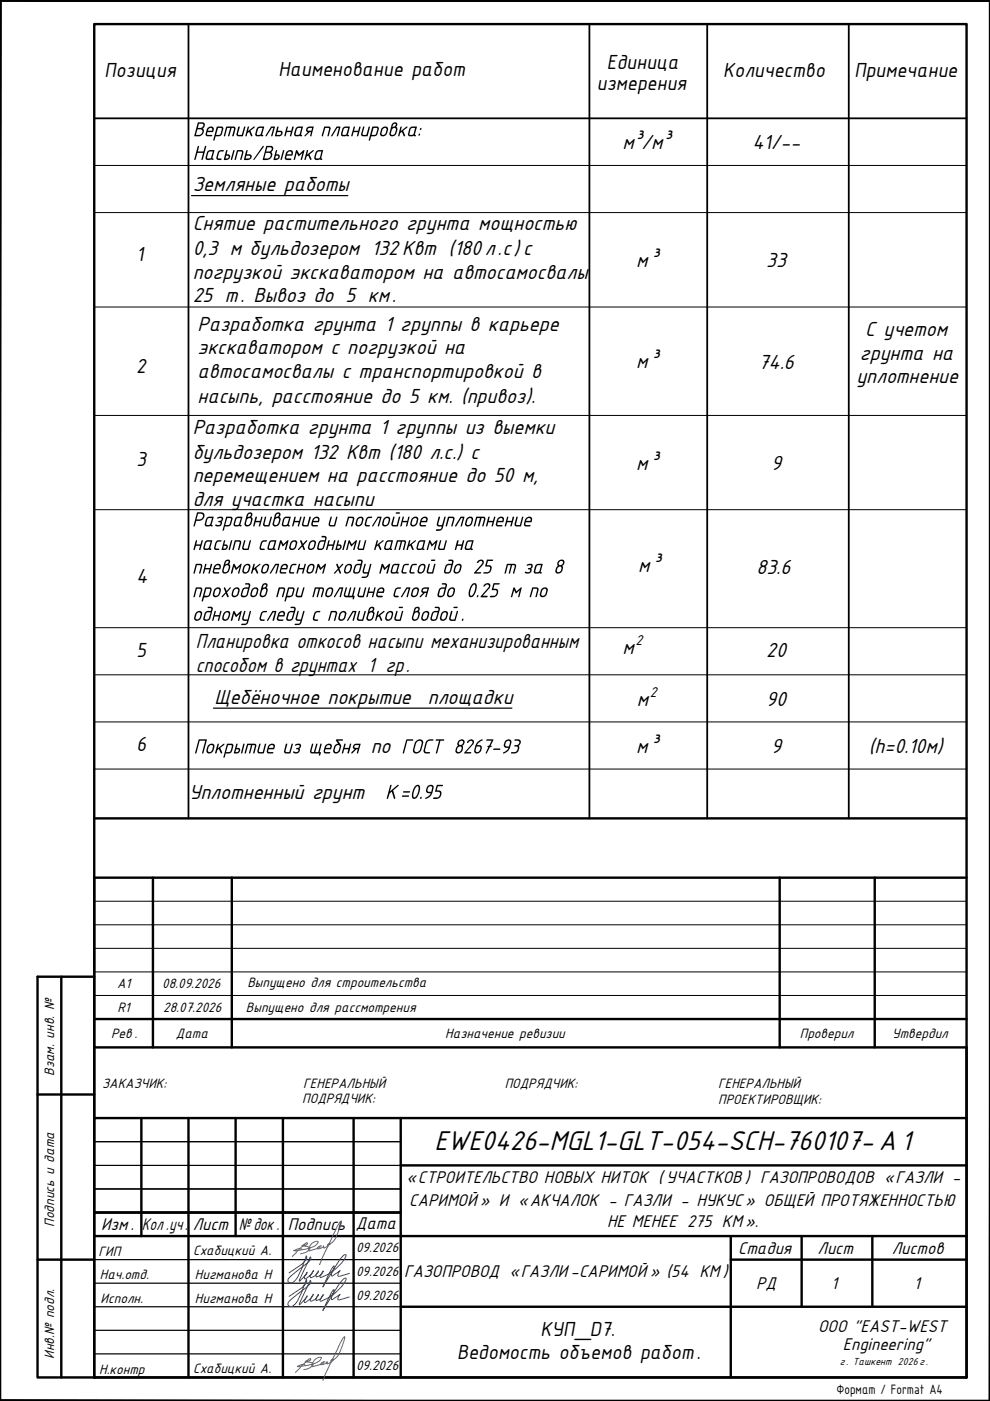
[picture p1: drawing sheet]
<svg xmlns="http://www.w3.org/2000/svg" width="210mm" height="297mm" viewBox="0 0 210 297" stroke-linecap="round" stroke-linejoin="round" font-family="sans-serif">
<!-- layer: 0 -->
<path d="M20 5.1h184.9M40 5.1v168.4M125 5.1v168.4M149.9 5.1v168.4M180 5.1v168.4M20 25.1h184.9" fill="none" stroke="#000" stroke-width=".38"/>
<path d="M20 35.1h184.9M20 45.1h184.9M20 65.1h184.9M20 88.1h184.9M20 108.1h184.9M20 133.1h184.9M20 153.1h184.9M20 143.1h184.9M20 163.1h184.9" fill="none" stroke="#000" stroke-width=".21"/>
<path d="M40.6 41.5h33.1M45.3 150.1h63.2" fill="none" stroke="#000" stroke-width=".25"/>
<g fill="#000">
<path d="M62.7 31.9h.3l.5 .8 1-.9-.5 2.1h-.2v-.1l.3-1.4-.8 .8-.4-.8-.3 1.4-.2 .1h-.2zM65.1 31.9h.2l-.2 .9 1.2-1 .2 .1-.9 .9 .4 .9-.1 .2-.5-.9-.4 .2-.2 .7h-.3zM68.7 26.9l1.1-.1 .3 .3-.5 1.8h-.2l.4-1.6-.2-.2h-.6l-.5 1.8h-.3zM71.3 27l.1-.2 .8 .1-.5 2-.3-.1 .4-1.7h-.3l-1 1.7-.3 .1zM75 26.9h.3l-.2 .8h.8l.3-.8h.3l-.6 2h-.3l.3-.9h-.9l-.3 .9h-.2zM77 26.9h.3l-.4 1.4 .1 .3h.7l.4-1.7 .3-.1v.2l-.5 1.9h-1a.41 .41 0 0 1-.3-.6zM84.9 26.9l.3-.1-.2 1 1.2-1 .2 .1-.9 .8 .4 1.2h-.3l-.4-.9-.4 .2-.1 .7h-.3zM73.9 114.6h.3l.4 .8 .9-.9 .2 .1-.6 2-.2-.1 .4-1.4-.8 .8-.5-.8-.3 1.4-.3 .1zM76.2 114.6h.3l-.4 1.5 .1 .2h.7l.4-1.6 .4-.1-.6 2h-1l-.3-.3zM79.9 114.6h.2l-.2 .9 1.4-1-.1 .3-.8 .6 .5 1-.1 .2h-.2l-.5-1-.3 .3-.2 .7h-.3zM84.1 114.6l1.6-.1a.4 .4 0 0 1 .4 .6l-.4 1.4-.2 .1 .3-1.6-.2-.2h-.3l-.5 1.7-.3 .1 .5-1.8h-.6l-.5 1.7-.2 .1zM85.3 109.6h.3l-.2 .8h1l.2-.8h.3l-.7 2-.1-.1 .2-.8h-1l-.2 .9h-.3z"/>
<path d="M86.7 114.6h.3l-.2 .9 1.4-1-.1 .3-.8 .6 .4 1-.1 .2h-.2l-.4-1-.3 .3-.2 .7h-.3zM91 114.6l.2-.1 .5 .9 .8-.8 .3-.1-.6 2.1h-.2v-.1l.3-1.4-.8 .8-.4-.8-.3 1.4-.3 .1zM93 109.5l.3 .1-.4 1.4 .1 .3h.7l.5-1.7 .2-.1 .1 .2-.7 2.5-.5 .3-.8 .1-.1-.3 .2-.1h.7l.3-.2v-.4h-.7l-.3-.4zM95 109.6l1.1-.1a.41 .41 0 0 1 .3 .6l-.4 1.4-.3 .1 .4-1.6-.9-.2-.4 1.7-.3 .1zM93.3 114.6h.3l-.4 1.6 .1 .1h.7l.4-1.7h.3l-.5 2h-1.1l-.2-.2zM96.9 114.6h.3l-.2 .8h.9l.2-.8h.3l-.5 2h-.3l.2-.9h-.9l-.2 .9h-.3zM97.6 109.6h.9l-.5 1.9-.3 .1 .4-1.8h-.3l-1 1.7-.3 .1v-.2zM101 109.6l1.5-.1a.46 .46 0 0 1 .4 .6l-.4 1.4-.2 .1 .3-1.6-.5-.2-.5 1.7-.2 .1 .4-1.8h-.6l-.4 1.7-.3 .1zM103.5 109.6h.3l-.2 .8h.9l.3-.9 .2 .1-.6 2h-.2l.2-.9h-.9l-.2 .8-.3 .1zM107.5 109.6h.3l-.2 .8h.9l.2-.8h.3l-.6 2h-.2l.2-.9h-.9l-.2 .9h-.3zM109.5 109.6h.3l-.4 1.6 .2 .1h.6l.5-1.6 .3-.1-.5 1.9-.9 .1a.46 .46 0 0 1-.5-.6zM71.3 119.6h.3l.3 .7 .6-.7h.3l-.8 1 .3 .8-.1 .2h-.2l-.3-.8-.7 .8-.2-.1 .8-.9z"/>
<path d="M71.9 124.7l.1-.2 .8 .1-.5 1.9-.3 .1 .4-1.8h-.3l-1.1 1.8h-.2zM73.3 124.6h.3l-.4 1.6 .5 .1 .5-1.6 .3-.2-.5 1.8h.6l.5-1.6 .3-.2-.5 1.8 .3 .1-.2 .7-.2-.1v-.4h-1.5l-.4-.2v-.4zM74.7 129.6h.9l-.5 2h-.3v-.1l.4-1.7h-.3l-1 1.7-.3 .1zM76.1 129.6l.2-.1 .1 .2-.4 1.5 .2 .1h.6l.5-1.7h.3l-.7 2h-.8l-.4-.2zM76.2 124.6h.3l-.4 1.5 .1 .2h.7l.4-1.6 .2-.2 .2 .1-.5 1.9-.2 .1h-.8l-.4-.2v-.3zM77.3 119.6h.3l-.4 1.6 .1 .1h.7l.4-1.7h.3l-.6 2.6-.5 .3h-.8l-.1-.1 .1-.2h.9l.2-.6h-.8l-.2-.2zM78.1 124.6h.3l-.2 .8h1l.2-.8h.3l-.5 1.9-.2 .1-.1-.1 .2-.8h-1l-.2 .9h-.3zM80.1 129.6l.2-.1-.2 1 1.2-1 .2 .1-.9 .9 .4 .9-.1 .2-.6-.9-.3 .2-.2 .7h-.3zM80.9 119.6l.3-.1 .4 .9 .9-.9 .2 .1-.5 2-.3-.1 .4-1.4-.8 .8-.4-.8-.4 1.4-.3 .1zM83.9 124.8l.4-.3 .7 .1v.2h-.7l-.3 .3-.3 1.1 .8 .2-.2 .2h-.6l-.3-.2zM85.5 119.8l.5-.3 .7 .1-.1 .2h-.7l-.2 .2-.3 1.2 .8 .2-.1 .2h-.6a.4 .4 0 0 1-.4-.6zM86.1 124.6h.9l-.5 2h-.2l-.1-.1 .5-1.7h-.4l-1 1.7-.3 .1z"/>
<path d="M87.2 119.9l.5-.4 .7 .1-.1 .2h-.7l-.2 .3-.3 1.1 .7 .1v.3h-.8l-.2-.2zM104.6 123.7h1.4l-.2 .2h-.9l-.3 .9h.6l.3 .2v.9l-.6 .7h-1.1l.3-.3h.8l.4-.7a.33 .33 0 0 0-.3-.5h-.7zM62.5 157.9l.5-.2h.6l.2 .3v.4a.52 .52 0 0 0-.2 .8l-.5 .5-.5 .1a.28 .28 0 0 1-.4-.1 .28 .28 0 0 1 .1-.4l.6 .2a.33 .33 0 0 0 .4-.4 .33 .33 0 0 0-.5-.3v-.2h.2a.32 .32 0 0 0 .4-.2 .32 .32 0 0 0-.1-.4l-.7 .1zM66.1 157.7h.3v.1l-.3 1.6 .4 .1 .5-1.7 .3-.1-.5 1.8h.7l.4-1.7 .3-.1-.4 1.8h.2l-.2 .7h-.2l.1-.4h-1.7l-.2-.2-.1-.3zM73 157.7h.3l-.2 .9h.9l.2-.8 .3-.1-.6 2.1-.2-.1 .2-.8h-.9l-.2 .8h-.3zM92.4 156.9l.1-.2 1.7 .1-.1 .2h-.7l-.8 2.8-.2-.1 .7-2.7h-.7zM109.1 156.8h1l.3 .2v.4l-.5 .7 .2 .6-.3 .7-.6 .4h-.8l.1-.3h.8l.3-.3 .2-.6-.1-.2-.6-.1v-.2l.6-.2 .4-.3a.37 .37 0 0 0 0-.4 .37 .37 0 0 0-.3-.2h-.7zM92.6 166.5l1.3-.1-.1 .3h-1l-.2 .9 .8 .1 .2 .6-.3 .7-.4 .3-1 .1-.1-.1 .1-.2 1.1-.2 .3-.6-.3-.4-.8-.1z"/>
<path d="M58.5 31.9h.3l-.3 .8 .7 .1 .1 .5-.5 .6h-.7l-.1-.1zM58.5 33l-.2 .6h.4a.3 .3 0 0 0 .3-.2 .3 .3 0 0 0-.2-.4zM60 31.9l.2-.1 .1 .1-.5 1.9-.2 .1-.1-.1z"/>
<path d="M61.1 32.2l-.3 .5h1a.38 .38 0 0 0-.1-.5 .38 .38 0 0 0-.4 0zM60.7 32.2l.6-.4 .5 .1 .3 .2-.1 .9h-1.2l-.1 .3 .1 .3h1l-.1 .3h-.9l-.4-.2v-.4z"/>
<path d="M67.4 32.2l-.5 1.1 .2 .3h.5l.2-.2 .4-1.3zM67.1 32l.4-.2h1l-.3 1.8a.22 .22 0 0 1-.1 .3 .22 .22 0 0 1-.3-.1l-.7 .1-.5-.3 .3-1.2z"/>
<path d="M73 27.2l-.4 1.1 .1 .3 .7-.1 .4-1.4zM72.7 27.1l.5-.3 1 .1-.5 1.7a.22 .22 0 0 1 .3 .2 .22 .22 0 0 1-.3 .2 .22 .22 0 0 1-.2-.2l-.8 .1a.46 .46 0 0 1-.4-.6z"/>
<path d="M79 26.9l1.1-.1 .2 .5-.3 1.2-.5 .4h-.8l-.2 .8-.2 .1-.1-.1zM79.2 27.1l-.4 1.5h.7l.3-.2 .2-1.2z"/>
<path d="M80.9 27.2l.5-.3 .5-.1 .4 .5-.3 1-.6 .6-.6-.1-.2-.3zM81.2 27.3l-.3 1a.48 .48 0 0 0 .5 .3 .48 .48 0 0 0 .4-.4l.2-.6a.4 .4 0 0 0-.3-.5 .4 .4 0 0 0-.5 .2z"/>
<path d="M83.4 26.4l-.2 .6 .4-.2a.3 .3 0 0 0 .4-.3 .3 .3 0 0 0-.5-.2zM83.1 26.3l.6-.4a.49 .49 0 0 1 .6 .4 .49 .49 0 0 1-.3 .6l.3 .5-.4 1.1-.5 .4-.6-.1-.3-.6zM83.1 27.4l-.2 .8a.45 .45 0 0 0 .5 .4 .45 .45 0 0 0 .4-.4l.1-.6a.42 .42 0 0 0-.3-.5 .42 .42 0 0 0-.5 .3z"/>
<path d="M87.2 27.2l-.4 1.1 .1 .3h.6l.2-.2 .3-1.3zM86.9 27.2l.4-.4 1.1 .1-.4 1.7a.2 .2 0 0 1 .1 .2 .2 .2 0 0 1-.1 .2 .2 .2 0 0 1-.2-.2l-1 .1-.2-.1-.1-.5z"/>
<path d="M88.8 28.3h.3l-.2 .5-.2-.2zM89.1 27.2l.3-.1-.2 .5-.2-.1z"/>
<path d="M75.9 118.6h.7a.41 .41 0 0 1 .3 .6l-.6 2-.4 .4h-.8l-.2-.6 .3-1.1 .5-.4h.8l.1-.3-.1-.3h-.6zM75.6 119.9l-.4 1.2 .1 .2h.6l.2-.2 .3-1.3z"/>
<path d="M81.4 109.9l.5-.4h.5l.3 .4-.2 1.2-.7 .5h-.5l-.3-.4zM81.6 110.1l-.2 .8a.44 .44 0 0 0 .4 .4 .44 .44 0 0 0 .5-.4l.1-.6a.42 .42 0 0 0-.3-.5 .42 .42 0 0 0-.5 .3z"/>
<path d="M82.1 114.9l-.4 1.3 .7 .1 .2-.2 .4-1.3zM81.9 114.8l.4-.3 1 .1-.4 1.7a.2 .2 0 0 1 .2 .3 .2 .2 0 0 1-.3 .1 .2 .2 0 0 1-.1-.2l-1 .1-.3-.2z"/>
<path d="M83.6 119.9l-.5 1.1 .1 .3 .8-.1 .4-1.4zM83.3 119.8l.4-.3 1 .1-.4 1.7a.22 .22 0 0 1 .2 .2 .22 .22 0 0 1-.2 .2 .22 .22 0 0 1-.2-.2l-.9 .1a.4 .4 0 0 1-.4-.6z"/>
<path d="M83.4 109.6h.3l-.4 1.6 .1 .1h.7l.4-1.6 .4-.1-.5 1.9-1 .1a.46 .46 0 0 1-.4-.6zM83.9 108.7l.8-.1 .1 .2-.9 .1z"/>
<path d="M87.3 110l.6-.5h.4l.4 .4-.2 1.1-.7 .6h-.6l-.2-.3zM87.6 110.1l-.3 .8a.47 .47 0 0 0 .5 .4 .47 .47 0 0 0 .4-.4l.1-.6a.4 .4 0 0 0-.2-.5 .4 .4 0 0 0-.5 .3z"/>
<path d="M89 114.9l-.4 1.3 .7 .1 .2-.2 .3-1.3zM88.7 114.8l.4-.3 1.1 .1-.4 1.7a.2 .2 0 0 1 .1 .3 .2 .2 0 0 1-.2 .1 .2 .2 0 0 1-.2-.2l-.9 .1-.3-.2z"/>
<path d="M89.7 109.9l-.3 .5h.9v-.1a.37 .37 0 0 0-.1-.5 .37 .37 0 0 0-.5 .1zM89.3 110l.6-.5h.4l.3 .3v.9h-1.3l-.1 .3 .2 .3 .9 .1v.2h-1.1l-.3-.2z"/>
<path d="M90.8 119.6h.3l-.3 1.5 .1 .2h.7l.4-1.6 .2-.2 .2 .1-.6 2h-1.1l-.2-.2v-.4zM91.4 118.6h.8l.1 .2-.9 .1z"/>
<path d="M95.1 118.6h.7a.41 .41 0 0 1 .3 .6l-.5 2-.5 .4h-.8l-.2-.6 .4-1.1 .5-.4h.8v-.3v-.3h-.7zM94.8 119.9l-.4 1.3 .1 .1h.6l.3-.2 .3-1.3z"/>
<path d="M99 109.9l.5-.4h.4l.4 .3-.3 1.4-.6 .4h-.5l-.3-.4zM99.2 110.1l-.3 .8a.44 .44 0 0 0 .5 .4 .44 .44 0 0 0 .4-.4l.2-.6a.42 .42 0 0 0-.3-.5 .42 .42 0 0 0-.5 .3z"/>
<path d="M99.2 114.9l-.4 1.3 .7 .1 .2-.2 .4-1.3zM99 114.8l.4-.3 1 .1-.4 1.7a.2 .2 0 0 1 .2 .3 .2 .2 0 0 1-.4 0h-1a.41 .41 0 0 1-.2-.6z"/>
<path d="M105.9 109.9l-.3 .5h.9l.1-.1a.39 .39 0 0 0-.2-.5 .39 .39 0 0 0-.5 .1zM105.5 109.9l.5-.4h.5l.3 .3-.1 .9h-1.2l-.1 .4 .2 .2h.9l-.1 .3h-1l-.3-.3z"/>
<path d="M111.8 109.9l-.3 .5h1v-.1a.37 .37 0 0 0-.2-.5 .37 .37 0 0 0-.5 .1zM111.5 109.9l.5-.4h.5l.3 .3-.1 .9h-1.2l-.1 .3 .1 .3 1 .1-.1 .2h-1l-.3-.2z"/>
<path d="M113.9 119.9l-.4 1.1 .1 .3h.5l.3-.2 .3-1.3zM113.6 119.8l.4-.3 1.1 .1-.5 1.7a.2 .2 0 0 1 .2 .2 .2 .2 0 0 1-.2 .2 .2 .2 0 0 1-.2-.2l-1 .1-.2-.2 .2-1.3z"/>
<path d="M72.1 129.9l.4-.3 .5-.1 .2 .1 .2 .3-.2 1.2-.6 .5h-.5l-.3-.3-.1-.3zM72.4 129.9l-.3 1a.45 .45 0 0 0 .4 .5 .45 .45 0 0 0 .4-.5l.2-.6a.39 .39 0 0 0-.2-.5 .39 .39 0 0 0-.5 .1z"/>
<path d="M73.3 119.9l.6-.4h.4l.3 .4-.2 1.2-.7 .5h-.4l-.4-.3zM73.7 119.9l-.5 1a.47 .47 0 0 0 .5 .4 .47 .47 0 0 0 .5-.4l.1-.9a.39 .39 0 0 0-.6-.1z"/>
<path d="M78.7 129l-.4 .7 .3-.2a.3 .3 0 0 0 .4-.2 .3 .3 0 0 0-.3-.3zM78.4 128.8l.3-.1a.49 .49 0 0 1 .7 .2 .49 .49 0 0 1-.3 .7l.3 .5-.3 1.1-.6 .4-.6-.1-.2-.6 .4-1.7zM78.4 129.9l-.4 1a.45 .45 0 0 0 .5 .5 .45 .45 0 0 0 .4-.5l.2-.6a.39 .39 0 0 0-.2-.5 .39 .39 0 0 0-.5 .1z"/>
<path d="M80.5 125l-.3 .4h.9l.1-.1a.39 .39 0 0 0-.2-.4 .39 .39 0 0 0-.5 .1zM80.1 124.9l.6-.4h.4l.4 .4-.1 .8h-1.3v.3l.1 .3 1 .1-.1 .2h-.9l-.4-.2v-.4z"/>
<path d="M82 130l.5-.4h.5a.55 .55 0 0 1 .4 .7l-.3 .9-.6 .4h-.4l-.4-.4zM82.3 130l-.3 .9a.47 .47 0 0 0 .4 .4 .47 .47 0 0 0 .5-.4l.2-.6a.39 .39 0 0 0-.3-.5 .39 .39 0 0 0-.5 .2z"/>
<path d="M84 129.6h.3l-.4 1.5 .3 .2h.6l.4-1.6 .1-.2 .2 .1-.5 1.9-.1 .1h-.9a.45 .45 0 0 1-.4-.6zM84.6 128.6h.8v.2l-.1 .1h-.7z"/>
<path d="M87.4 125l.7-.5 .5 .1 .2 .3-.2 1.2-.5 .5h-.6l-.3-.3-.1-.4zM87.8 125l-.3 .9a.44 .44 0 0 0 .4 .4 .44 .44 0 0 0 .4-.4l.2-.6a.38 .38 0 0 0-.2-.5 .38 .38 0 0 0-.5 .2z"/>
<path d="M88.3 129l-.3 .7 .3-.2a.3 .3 0 0 0 .4-.2 .3 .3 0 0 0-.4-.3zM87.9 128.9l.2-.2 .6-.1 .3 .3-.1 .4a.39 .39 0 0 0 .1 .6l-.4 1.4-.4 .3h-.7l-.2-.3v-.4zM87.9 130l-.3 .9a.45 .45 0 0 0 .5 .5 .45 .45 0 0 0 .4-.5l.2-.6a.4 .4 0 0 0-.3-.5 .4 .4 0 0 0-.5 .2z"/>
<path d="M88.9 119.9l.6-.4 .5 .1 .2 .3-.3 1.3-.6 .4h-.4l-.4-.4zM89.2 119.9l-.3 1a.44 .44 0 0 0 .4 .4 .44 .44 0 0 0 .4-.4l.2-.6a.4 .4 0 0 0-.2-.5 .4 .4 0 0 0-.5 .1z"/>
<path d="M89.7 129.8l.9-.3 .4 .4-.3 1.2-.7 .5h-.5l-.2-.5zM90 129.9l-.4 1a.45 .45 0 0 0 .5 .5 .45 .45 0 0 0 .4-.5l.2-.6a.39 .39 0 0 0-.2-.5 .39 .39 0 0 0-.5 .1z"/>
<path d="M89.5 124.9l.5-.4 1 .1-.6 2h-.2l.2-.9h-.3l-.9 .9h-.2v-.2l.7-.7-.4-.3zM89.8 124.9a.28 .28 0 0 0-.2 .3 .28 .28 0 0 0 .3 .2h.6l.1-.6z"/>
<path d="M92.2 128.7l.8-.1 .3 .3v.3l-.6 2-.4 .4h-.6l-.4-.3 .3-1.4 .5-.4h.8l.1-.3-.2-.3h-.6zM91.9 129.9l-.3 1.1 .2 .3 .6-.1 .4-1.4z"/>
<path d="M93.7 129.8l.8-.3 .3 .1 .2 .3-.3 1.2-.8 .5h-.4l-.2-.4 .2-1.1zM93.9 130l-.3 .9a.45 .45 0 0 0 .5 .5 .45 .45 0 0 0 .4-.5l.2-.6a.39 .39 0 0 0-.3-.5 .39 .39 0 0 0-.5 .2z"/>
<path d="M93.7 123.7l.8-.1 .2 .2 .1 .3-.6 2.2-.5 .3h-.5l-.4-.3 .2-1.3 .6-.5h.8l.1-.4-.2-.2h-.6zM93.5 124.9l-.5 1.2 .2 .2h.5l.2-.2 .4-1.3z"/>
<path d="M95.1 124.9l.6-.4 .5 .1 .3 .3-.3 1.2-.8 .5h-.4l-.2-.3zM95.5 125l-.4 1.1a.5 .5 0 0 0 .5 .2 .5 .5 0 0 0 .4-.4l.1-.6a.38 .38 0 0 0-.1-.5 .38 .38 0 0 0-.5 .2z"/>
<path d="M96.5 120l.6-.5 .5 .1 .3 .3-.3 1.2-.6 .5h-.6l-.2-.3zM96.9 119.9l-.4 1a.44 .44 0 0 0 .4 .4 .44 .44 0 0 0 .5-.4l.1-.6a.39 .39 0 0 0-.1-.4 .39 .39 0 0 0-.5 0z"/>
<path d="M95.6 129.6l.3-.1v.2l-.4 1.5 .3 .1h.6l.4-1.7h.3l-.6 2h-.9l-.4-.2zM96.2 128.7h.9l-.2 .2h-.7z"/>
<path d="M114.7 125l.7-.5 .6 .1 .2 .4-.2 1-.6 .6h-.6l-.3-.3zM115.1 125l-.3 .9a.44 .44 0 0 0 .4 .4 .44 .44 0 0 0 .5-.4l.1-.6a.38 .38 0 0 0-.2-.5 .38 .38 0 0 0-.5 .2z"/>
<path d="M69.3 158.1l-.2 .5h.9l.1-.2a.43 .43 0 0 0-.4-.5 .43 .43 0 0 0-.4 .2zM69.1 157.9l.5-.2h.4l.3 .2-.1 1h-1.2l-.1 .3 .1 .3h1l-.1 .3h-1l-.3-.3 .2-1.1z"/>
<path d="M71.2 156.8l1.4-.1 .1 .2-.1 .1h-.9l.6 .9v.4l-.3 1.1-.5 .3-.5 .1-.4-.5 .2-.9 .2-.4 .7-.3-.5-.7zM71.2 158.1l-.2 .9a.45 .45 0 0 0 .4 .5 .45 .45 0 0 0 .4-.5l.3-.7a.45 .45 0 0 0-.4-.3 .45 .45 0 0 0-.5 .1z"/>
<path d="M74.9 158.1l.5-.4h1.1l-.6 2h-.3l.3-.8h-.3l-.9 .8h-.2l.7-.8-.4-.3zM75.2 158.1l-.1 .4 .8 .1 .2-.6z"/>
<path d="M107.4 157.2l-.3 .7 .2 .3 .6 .1 .2-.8a.39 .39 0 0 0-.2-.4 .39 .39 0 0 0-.5 .1zM107.1 157.1l.5-.3 .4-.1 .4 .3 .1 .4-.5 1.4-.6 .7-.4 .2a.2 .2 0 0 1-.2 .1 .2 .2 0 0 1-.1-.3 .2 .2 0 0 1 .2-.1l.5-.2 .4-.6h-.6l-.4-.5z"/>
<path d="M91 166.8l-.4 .7 .2 .3 .6 .1 .2-.8a.38 .38 0 0 0-.2-.4 .38 .38 0 0 0-.4 .1zM90.6 166.8l.5-.4h.5l.3 .4-.2 1.4-.5 .7-.4 .2a.41 .41 0 0 1-.6 .1l.8-.5 .3-.5-.7-.1-.3-.2z"/>
</g>
<path d="M20 173.5h184.9" fill="none" stroke="#000" stroke-width=".51"/>
<!-- layer: _SHTAMP -->
<g fill="#000" stroke="#000" stroke-width=".21">
<path d="M0 .1l.2 .2h209.6zM0 .1h209.9l-.1 .2z"/>
<path d="M209.9 .1l-.1 .2v296.6zM209.9 .1v296.9l-.1-.1z"/>
<path d="M.2 .3l-.2 296.7 .2-.1zM0 .1l.2 .2-.2 296.7z"/>
<path d="M.2 296.9l209.7 .1-.1-.1zM.2 296.9l209.7 .1h-209.9z"/>
</g>
<g fill="none" stroke="#000" stroke-width=".51">
<path d="M20 5.1h184.9v286.9h-184.9zM13 207.1v84.9M20 207.1h-12v84.9h12M8 232.1h12M20 237.1h184.9v54.9h-184.9zM20 222.1v15M30 237.1v25M40 237.1v54.9M50 237.1v25M60 237.1v54.9M75 237.1v54.9M85 237.1v54.9"/>
<path d="M204.9 222.1v15M20 257.1h65M85 247.1h119.9M8 267.1h12M20 262.1h184.9M85 277.1h119.9M154.9 267.1h50M154.9 262.1v29.9M170 262.1v15M185 262.1v15"/>
</g>
<path d="M20 247.1h65M20 252.1h65M20 242h65M20 277.1h65M20 267.1h65M20 272.1h65M20 282.1h65M20 287h65" fill="none" stroke="#000" stroke-width=".25"/>
<!-- layer: SHTAMP -->
<path d="M32.4 186.1v36M49.1 186.1v36M165.3 186.1v36M185.5 186.1v36M204.9 186.1h-184.9v36h184.9M20 216.1h184.9" fill="none" stroke="#000" stroke-width=".51"/>
<path d="M20 196.1h184.9M20 191.1h184.9M20 211.1h184.9M20 206.1h184.9M20 201.1h184.9" fill="none" stroke="#000" stroke-width=".21"/>
<!-- layer: 0 -->
<path d="M61.3 274.9l2.7-1.9 .9-1v-.7a18 18 0 0 1-2.3 5.2 .97 .97 0 0 1-1.3 .4l-.3-.3a1.14 1.14 0 0 1 .7-1.1l4-3.2a.58 .58 0 0 0 .1-.8l-2.3 5.1 1.5-1.5 .1-.4-.5 1v.5a2.86 2.86 0 0 0 1.9-1.8l-.8 1.1 .1 .3a1.03 1.03 0 0 0 1-.3l.7-1v.1a1.06 1.06 0 0 0-.5 1.1 1.61 1.61 0 0 0 1.5-1.2l-.6 1.1 .1 .3a4.9 4.9 0 0 0 2.7-1.8l.1-.7-.7 .9-1.6 3.6 3.6-5.9 .7-.8 .3-.2 .3 .1a9 9 0 0 1-3 3.7l-.1 .7 1.8-1.1a1.12 1.12 0 0 0-.4 1.2l2.4-.6M61.3 269.9l2.7-1.9 .9-1v-.7a18 18 0 0 1-2.3 5.2 .97 .97 0 0 1-1.3 .4l-.3-.3a1.14 1.14 0 0 1 .7-1.1l4-3.2 .2-.5-.1-.3-2.3 5.1 1.5-1.5 .1-.4-.5 1v.4a2.32 2.32 0 0 0 1.9-1.7l-.8 1.1 .1 .3a.97 .97 0 0 0 1-.3l.7-1v.1a1.06 1.06 0 0 0-.5 1.1 1.61 1.61 0 0 0 1.5-1.2l-.6 1.1 .1 .3a4.6 4.6 0 0 0 2.7-1.8l.1-.7a13.8 13.8 0 0 0-2.3 4.5l3.6-5.9 .7-.8 .3-.2 .3 .1a7.2 7.2 0 0 1-2.7 3.3 1.04 1.04 0 0 0-.4 1.1l1.8-1.1a1.12 1.12 0 0 0-.4 1.2l2.4-.6" fill="none" stroke="#00f" stroke-width=".21"/>
<path d="M63.7 265.8l1-.2 .6-.4a.49 .49 0 0 0 .4-.5 .49 .49 0 0 0-.6-.4l-1.1-.2 .9-.2a.25 .25 0 0 0 .3-.2 .25 .25 0 0 0-.2-.3 .25 .25 0 0 0-.3 .2l-2.7 2.8M67.8 264.3l.1 .1-.3 .2-1.9 .6-.3-.1v-.3a2.08 2.08 0 0 1 1.4-1.5 .37 .37 0 0 1 .6 0 3.5 3.5 0 0 1-3 1.6l-2.1 .3 .9-.4h.8M68.2 264.2a.7 .7 0 0 0-.9 .6l.6-.1 .7-.5v.3a1.67 1.67 0 0 0 1.3-.7v-.2a.3 .3 0 0 0-.3 .1 .3 .3 0 0 0-.1 .3 3.2 3.2 0 0 0 1.7-1.6l1.2-3.5-.4 .3-.6 1-3.6 7.8M64.4 290.4l1.3-.4 .7-.6a1.27 1.27 0 0 0-1.5-.7h-.2l.3-.1a.7 .7 0 0 0 .9-.4l-.1-.1a7.6 7.6 0 0 0-2.5 2.3l-.6 .6M68.5 288.9v.1l-.4 .2-1.8 .6-.1-.1v-.3a1.98 1.98 0 0 1 1.6-1.6h.3a1.39 1.39 0 0 1-1.3 1.2l-1.7 .5-2.1 .2 1.1-.4h.5M68.9 288.7l-.6 .2-.4 .4 .8-.1 .6-.5v.4a2.23 2.23 0 0 0 1.4-.9l-.6 .3a2.97 2.97 0 0 0 1.8-1.6l.2-.4a8.2 8.2 0 0 0 1-3.1l-.7 .9-3.9 8.3" fill="none" stroke="#003fff" stroke-width=".21"/>
<text font-size="6.4" x="92.1" y="243.8">EWE0426-MGL1-GLT-054-SCH-760107- А 1</text>
<g font-size="4.8">
<text x="40.9" y="28.9">Вертикальная планировка:</text>
<text x="40.9" y="33.9">Насыпь/Выемка</text>
<text x="132" y="31.6">м³/м³</text>
<text x="40.9" y="40.6">Земляные работы</text>
<text x="40.9" y="48.8">Снятие растительного грунта мощностью</text>
<text x="40.9" y="54.1">0,3 м бульдозером 132 Квт (180 л.с) с</text>
<text x="40.9" y="59.1">погрузкой экскаватором на автосамосвалы</text>
<text x="134.9" y="56.6">м³</text>
<text x="162.5" y="56.6">33</text>
<text x="40.9" y="64.1">25 т. Вывоз до 5 км.</text>
<text x="41.9" y="70.1">Разработка грунта 1 группы в карьере</text>
<text x="183.4" y="71.3">С учетом</text>
<text x="41.9" y="75.1">экскаватором с погрузкой на</text>
<text x="182.3" y="76.3">грунта на</text>
<text x="41.9" y="80.1">автосамосвалы с транспортировкой в</text>
<text x="134.9" y="78.1">м³</text>
<text x="160.8" y="78.2">74.6</text>
<text x="181.6" y="81.3">уплотнение</text>
<text x="41.9" y="85.4">насыпь, расстояние до 5 км. (привоз).</text>
<text x="40.9" y="92">Разработка грунта 1 группы из выемки</text>
<text x="40.9" y="97.3">бульдозером 132 Квт (180 л.с.) с</text>
<text x="134.9" y="99.6">м³</text>
<text x="163.5" y="99.6">9</text>
<text x="40.9" y="102.3">перемещением на расстояние до 50 м,</text>
<text x="40.9" y="107.3">для участка насыпи</text>
<text x="40.7" y="111.6">Разравнивание и послойное уплотнение</text>
<text x="40.7" y="116.6">насыпи самоходными катками на</text>
<text x="40.7" y="121.6">пневмоколесном ходу массой до</text>
<text x="100.2" y="121.6">25 т за</text>
<text x="117.3" y="121.6">8</text>
<text x="135.3" y="121.4">м³</text>
<text x="160.4" y="121.7">83.6</text>
<text x="40.7" y="126.6">проходов при толщине слоя до</text>
<text x="40.7" y="131.6">одному следу с поливкой водой</text>
<text x="97.6" y="131.6">.</text>
<text x="98.8" y="126.6">0.25</text>
<text x="108" y="126.6">м по</text>
<text x="41.5" y="137.4">Планировка откосов насыпи механизированным</text>
<text x="41.5" y="142.4">способом в грунтах 1 гр.</text>
<text x="132" y="138.6">м</text>
<text x="162.5" y="139.3">20</text>
<text x="45.5" y="149.3">Щебёночное покрытие</text>
<text x="90.7" y="149.3">площадки</text>
<text x="135" y="149.6">м</text>
<text x="162.5" y="149.6">90</text>
<text x="41" y="159.8">Покрытие из щебня</text>
<text x="78.6" y="159.8">по</text>
<text x="84.1" y="159.8">ГОСТ</text>
<text x="96.1" y="159.8">8267-93</text>
<text x="134.9" y="159.6">м³</text>
<text x="163.5" y="159.6">9</text>
<text x="184.2" y="159.6">(h=0.10м)</text>
<text x="40.1" y="169.4">Уплотненный грунт</text>
<text x="81.7" y="169.4">К=0.95</text>
</g>
<g font-size="4.7">
<text x="22.2" y="16.2">Позиция</text>
<text x="59.1" y="16.2">Наименование работ</text>
<text x="128.7" y="14.7">Единица</text>
<text x="153.3" y="16.2">Количество</text>
<text x="181.1" y="16.2">Примечание</text>
<text x="126.5" y="19">измерения</text>
<text x="159.6" y="31.6">41/--</text>
<text x="28.9" y="55.4">1</text>
<text x="28.9" y="79.1">2</text>
<text x="28.9" y="98.7">3</text>
<text x="28.9" y="123.7">4</text>
<text x="28.9" y="139.3">5</text>
<text x="28.9" y="159.3">6</text>
<text x="114.6" y="283.2">КУП_D7.</text>
<text x="96.9" y="288.1">Ведомость объемов работ.</text>
</g>
<g font-size="4">
<text x="86.2" y="250.8">«СТРОИТЕЛЬСТВО НОВЫХ НИТОК ( УЧАСТКОВ ) ГАЗОПРОВОДОВ «ГАЗЛИ -</text>
<text x="86.8" y="255.7">САРИМОЙ » И «АКЧАЛОК - ГАЗЛИ - НУКУС» ОБЩЕЙ ПРОТЯЖЕННОСТЬЮ</text>
<text x="21.4" y="260.8">Изм.</text>
<text x="30.1" y="260.8">Кол.уч.</text>
<text x="40.9" y="260.8">Лист</text>
<text x="50.7" y="260.8">№док.</text>
<text x="61" y="260.8">Подпись</text>
<text x="75.4" y="260.6">Дата</text>
<text x="128.7" y="260.3">НЕ МЕНЕЕ 275 КМ ».</text>
<text x="156.5" y="265.8">Стадия</text>
<text x="173.4" y="265.8">Лист</text>
<text x="189.1" y="265.8">Листов</text>
<text x="85.7" y="270.7">ГАЗОПРОВОД «ГАЗЛИ -САРИМОЙ » (54 КМ )</text>
<text x="160.3" y="273.3">РД</text>
<text x="176.2" y="273.3">1</text>
<text x="193.8" y="273.3">1</text>
<text x="173.5" y="282.3">OOO &quot;EAST-WEST</text>
<text x="178.7" y="286.3">Engineering&quot;</text>
</g>
<g font-size="3.4">
<text x="134.7" y="136.8">2</text>
<text x="137.8" y="147.7">2</text>
</g>
<g font-size="3.2">
<text x="24.8" y="209.6">A1</text>
<text x="34.4" y="209.6">08.09.2026</text>
<text x="52.5" y="209.3">Выпущено для строительства</text>
<text x="24.9" y="214.6">R1</text>
<text x="34.6" y="214.6">28.07.2026</text>
<text x="52.2" y="214.6">Выпущено для рассмотрения</text>
<text x="23.5" y="220">Рев .</text>
<text x="37.3" y="220">Дата</text>
<text x="94.4" y="220">Назначение ревизии</text>
<text x="169.6" y="220">Проверил</text>
<text x="189.2" y="220">Утвердил</text>
<text x="11.5" y="228.1" transform="rotate(-90 11.5 228.1)">Взам. инв. №</text>
<text x="21.7" y="230.6">ЗАКАЗЧИК:</text>
<text x="64.1" y="233.9">ПОДРЯДЧИК:</text>
<text x="64.3" y="230.6">ГЕНЕРАЛЬНЫЙ</text>
<text x="107" y="230.6">ПОДРЯДЧИК:</text>
<text x="152.3" y="230.6">ГЕНЕРАЛЬНЫЙ</text>
<text x="152.3" y="234.1">ПРОЕКТИРОВЩИК:</text>
<text x="11.5" y="260.1" transform="rotate(-90 11.5 260.1)">Подпись и дата</text>
<text x="20.9" y="266.3">ГИП</text>
<text x="40.9" y="266.2">Схабицкий А.</text>
<text x="75.5" y="265.5">09.2026</text>
<text x="21.2" y="271.2">Нач.отд.</text>
<text x="41.3" y="271.2">Нигманова Н</text>
<text x="75.5" y="270.6">09.2026</text>
<text x="75.5" y="275.6">09.2026</text>
<text x="21.3" y="276.3">Исполн.</text>
<text x="41.3" y="276.2">Нигманова Н</text>
<text x="11.5" y="288.1" transform="rotate(-90 11.5 288.1)">Инв.№ подл.</text>
<text x="21" y="291.3">Н.контр</text>
<text x="40.9" y="291.2">Схабицкий А.</text>
<text x="75.5" y="290.6">09.2026</text>
</g>
<text font-size="3.1" x="177.3" y="295.6">Формат / Format А4</text>
<text font-size="2.4" x="178.1" y="289.3">г. Ташкент 2026г.</text>
</svg>
